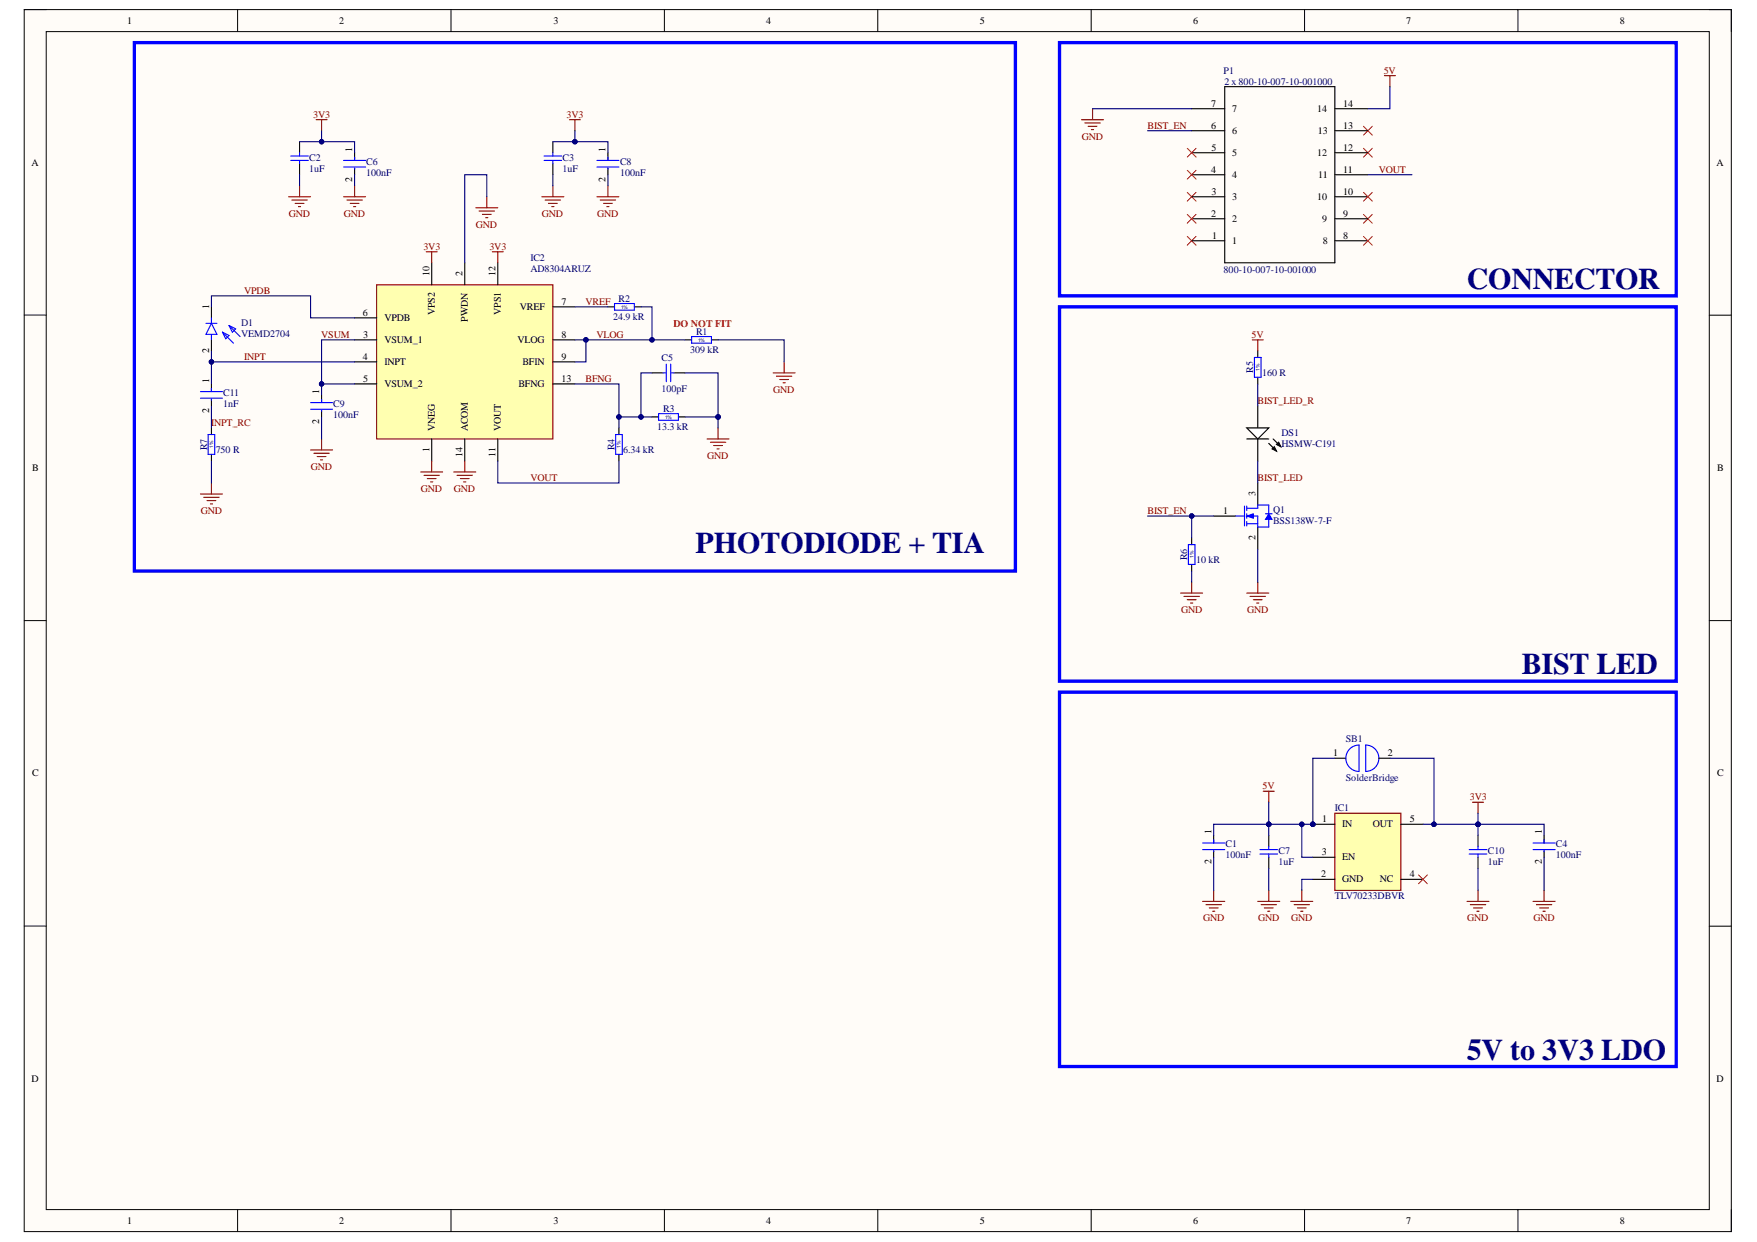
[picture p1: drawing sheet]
<svg xmlns="http://www.w3.org/2000/svg" width="297mm" height="210mm" viewBox="0 0 297 210" stroke-linecap="round" stroke-linejoin="round" font-family="sans-serif">
<path d="M4.1 1.6h288.6v206.5h-288.6z" fill-rule="evenodd" fill="#fffcf8"/>
<path d="M4.1 1.6h288.6v206.5h-288.6z" fill="none" stroke="#000" stroke-width=".17"/>
<path d="M7.8 5.3h281.2v199.1h-281.2z" fill-rule="evenodd" fill="#fffcf8"/>
<g fill="none" stroke="#000" stroke-width=".17">
<path d="M4.1 1.6h3.7M7.8 5.3h281.2v199.1h-281.2zM40.2 1.6v3.7M76.2 1.6v3.7M112.3 1.6v3.7M148.4 1.6v3.7M184.5 1.6v3.7M220.5 1.6v3.7M256.6 1.6v3.7M289 1.6h3.7v3.7M4.1 53.3h3.7M289 53.3h3.7"/>
<path d="M4.1 104.9h3.7M289 104.9h3.7M4.1 156.5h3.7M289 156.5h3.7M40.2 204.4v3.7M76.2 204.4v3.7M112.3 204.4v3.7M148.4 204.4v3.7M184.5 204.4v3.7M220.5 204.4v3.7M256.6 204.4v3.7M292.7 204.4v3.7"/>
</g>
<path d="M91.6 33.3h3.7M92.2 33.8h2.6M92.7 34.4h1.5M93.3 34.9h.4M93.5 31.4v1.9" fill="none" stroke="#800000" stroke-width=".19"/>
<path d="M212.6 68.6v3.7M212.6 74.2v3.7" fill="none" stroke="#000" stroke-width=".19"/>
<path d="M210.8 72.3h3.7l-1.9 1.9z" fill="#fff"/>
<path d="M102.8 25.8v1.3M102.8 28.4v1.1M212.6 59.3v1.1M210.8 72.3h3.7l-1.9 1.9zM210.8 74.2h3.7M212.6 63.8v1.1M214.5 74.9l1.3 1.3M215.1 75.9l.3-.4 .4 .7zM215.2 74.2l1.3 1.3M215.8 75.1l.4-.4 .3 .8zM205.2 87.2h3.7M212.6 89.1v3.7" fill="none" stroke="#000" stroke-width=".19"/>
<path d="M215.1 75.9l.3-.4 .4 .7zM215.8 75.1l.4-.4 .3 .8z" fill="#000"/>
<path d="M100.9 33.3h3.7M101.5 33.8h2.6M102 34.4h1.5M102.6 34.9h.4M102.8 31.4v1.9M212.6 98.4v1.8M210.8 100.2h3.7M211.3 100.8h2.6M211.9 101.4h1.5M212.4 101.9h.4" fill="none" stroke="#800000" stroke-width=".19"/>
<path d="M100.9 27.1h3.7M100.9 28.2h3.7M102.8 26.6v.5M102.8 28.4v.2M212.1 60.4h1.1v3.4h-1.1zM208.9 87.2h1.5M210.4 85.5v3.4M210.8 87.2h1.8v1.9M210.8 88.5h1.8M210.8 86.8v.8M210.8 88.1v.8" fill="none" stroke="#00f" stroke-width=".19"/>
<path d="M210.8 87.2l1.1-.4v.8z" fill="#00f"/>
<path d="M210.8 87.2l1.1-.4v.8z" fill="none" stroke="#00f" stroke-width=".17"/>
<path d="M212.6 85.4h1.9v1.4M214.5 87.8v1.3h-1.9" fill="none" stroke="#00f" stroke-width=".19"/>
<path d="M214.5 86.8l.6 1h-1.2z" fill="#00f"/>
<path d="M214.5 86.8l.6 1h-1.2z" fill="none" stroke="#00f" stroke-width=".17"/>
<path d="M34.8 54.6h1.9M35.7 53.7v.9M35.7 56.5v.9M35.7 54.6l1 1.9h-1.9zM37.6 56.1l1.9 1.9M37.6 56.1l1.1 .6-.5 .6zM38.7 55l1.1 .6-.5 .5zM38.7 55l1.9 1.9M200.9 92h1.1v3.4h-1.1zM213.9 86.8h1.2" fill="none" stroke="#00f" stroke-width=".19"/>
<g fill="none" stroke="#000" stroke-width=".19">
<path d="M201.5 18.4h5.6M207.1 14.6h18.6v29.8h-18.6zM225.7 18.4h5.6M201.5 37h5.6M201.5 33.3h5.6M201.5 29.5h5.6M201.5 25.8h5.6M201.5 22.1h5.6M225.7 37h5.6M225.7 33.3h5.6M225.7 29.5h5.6M225.7 25.8h5.6"/>
<path d="M225.7 22.1h5.6M35.7 51.9v1.8M35.7 57.4v1.9M201.5 40.7h5.6M225.7 40.7h5.6M201.5 90.9v1.1M201.5 95.4v1.1"/>
</g>
<g fill="none" stroke="#800000" stroke-width=".19">
<path d="M184.7 18.4v1.8M234 12.8h1.9M235 12.8v1.8M182.8 20.2h3.8M183.4 20.8h2.6M184 21.3h1.4M184.5 21.9h.4M211.7 57.4h1.9M212.6 57.4v1.9M201.5 98.4v1.8M199.6 100.2h3.7M200.2 100.8h2.6"/>
<path d="M200.7 101.4h1.5M201.3 101.9h.3M218.2 152.3h3.7M218.8 152.9h2.6M219.3 153.4h1.5M219.9 154h.4M220.1 150.5v1.8M248 152.3h3.7M248.6 152.9h2.6M249.1 153.4h1.5M249.7 154h.4M249.9 150.5v1.8"/>
</g>
<path d="M200.7 40l1.5 1.4M200.7 32.5l1.5 1.5M202.2 40l-1.5 1.4M202.2 32.5l-1.5 1.5M230.5 25.1l1.5 1.5M230.5 21.3l1.5 1.5M230.5 36.2l1.5 1.5M232 25.1l-1.5 1.5M232 21.3l-1.5 1.5M232 36.2l-1.5 1.5" fill="none" stroke="#f00" stroke-width=".17"/>
<path d="M179.1 7.2h104.3v42.8h-104.3zM179.1 51.9h104.3v63.2h-104.3z" fill="none" stroke="#00f" stroke-width=".56"/>
<path d="M63.7 48.1h29.8v26.1h-29.8z" fill-rule="evenodd" fill="#ffffb0"/>
<g fill="none" stroke="#800000" stroke-width=".19">
<path d="M80.4 35.1h3.8M81 35.7h2.6M81.6 36.2h1.4M82.1 36.8h.4M82.3 33.3v1.8M63.7 48.1h29.8v26.1h-29.8zM52.5 76h3.7M53.1 76.6h2.6M53.6 77.2h1.5M54.2 77.7h.4M54.4 74.2v1.8M71.1 79.8h3.7"/>
<path d="M73 77.9v1.9M76.7 79.8h3.7M78.6 77.9v1.9M71.7 80.3h2.6M72.2 80.9h1.5M72.8 81.4h.4M77.3 80.3h2.6M77.8 80.9h1.5M78.4 81.4h.4"/>
</g>
<g fill="none" stroke="#000" stroke-width=".19">
<path d="M59.9 57.4h3.8M59.9 53.7h3.8M73 44.4v3.7M78.6 44.4v3.7M84.2 44.4v3.7M93.5 57.4h3.7M93.5 51.9h3.7M54.4 66.7v1.3M54.4 69.3v1.2M59.9 61.2h3.8M59.9 64.9h3.8M73 74.2v3.7"/>
<path d="M78.6 74.2v3.7M84.2 74.2v3.7M93.5 61.2h3.7M93.5 64.9h3.7"/>
</g>
<path d="M52.5 68h3.7M52.5 69.2h3.7M54.4 67.5v.5M54.4 69.3v.2" fill="none" stroke="#00f" stroke-width=".19"/>
<path d="M225.7 137.4h11.1v13.1h-11.1z" fill-rule="evenodd" fill="#ffffb0"/>
<g fill="none" stroke="#800000" stroke-width=".19">
<path d="M48.8 33.3h3.7M49.3 33.8h2.6M49.9 34.4h1.5M50.5 34.9h.3M50.6 31.4v1.9M53.4 20.2h1.9M54.4 20.2v1.9M58.1 33.3h3.7M58.6 33.8h2.7M59.2 34.4h1.5M59.8 34.9h.3M59.9 31.4v1.9"/>
<path d="M96.3 20.2h1.8M97.2 20.2v1.9M72.1 42.6h1.8M73 42.6v1.8M83.2 42.6h1.9M84.2 42.6v1.8M119.5 74.2h3.8M120.1 74.7h2.6M120.6 75.3h1.5M121.2 75.9h.4M121.4 72.3v1.9M130.7 63h3.7"/>
<path d="M131.3 63.6h2.6M131.8 64.1h1.5M132.4 64.7h.4M132.6 61.2v1.8M33.9 83.5h3.7M34.4 84h2.6M35 84.6h1.5M35.6 85.2h.3M35.7 81.6v1.9M213.6 133.7h1.8M214.5 133.7v1.9M225.7 137.4h11.1v13.1h-11.1z"/>
<path d="M248.9 135.6h1.9M249.9 135.6v1.8M203.3 152.3h3.8M203.9 152.9h2.6M204.4 153.4h1.5M205 154h.4M205.2 150.5v1.8M212.6 152.3h3.8M213.2 152.9h2.6M213.7 153.4h1.5M214.3 154h.4M214.5 150.5v1.8"/>
<path d="M259.2 152.3h3.7M259.7 152.9h2.6M260.3 153.4h1.5M260.9 154h.3M261 150.5v1.8"/>
</g>
<g fill="none" stroke="#000" stroke-width=".19">
<path d="M50.6 23.9v1.9M50.6 27.7v1.8M59.9 25.8v1.3M59.9 28.4v1.1M93.5 23.9v1.9M93.5 27.7v1.8M102.8 51.9h1.1M107.2 51.9h1.2M115.8 57.4h1.1M120.3 57.4h1.1M35.7 64.9v1.3M35.7 67.5v1.1"/>
<path d="M104.6 72.3v1.1M104.6 76.8v1.1M110.2 70.5h1.1M110.2 63h1.9M113.9 63h1.9M114.7 70.5h1.1M221.9 139.3h3.8M236.8 139.3h3.8M205.2 141.2v1.3M205.2 143.8v1.1M214.5 141.2v1.8M214.5 144.9v1.9"/>
<path d="M221.9 148.6h3.8M221.9 144.9h3.8M236.8 148.6h3.8M249.9 141.2v1.8M249.9 144.9v1.9M261 141.2v1.3M261 143.8v1.1"/>
</g>
<path d="M230.5 32.5l1.5 1.5M230.5 40l1.5 1.4M232 32.5l-1.5 1.5M232 40l-1.5 1.4M239.8 147.9l1.5 1.5M241.3 147.9l-1.5 1.5" fill="none" stroke="#f00" stroke-width=".17"/>
<g fill="none" stroke="#00f" stroke-width=".19">
<path d="M49.2 27.1h2.9M49.2 26.4h2.9M50.6 25.8v.6M50.6 27.1v.6M58.1 27.1h3.7M58.1 28.2h3.7M59.9 26.6v.5M59.9 28.4v.2M92 27.1h3M92 26.4h3M93.5 25.8v.6M93.5 27.1v.6"/>
<path d="M103.9 51.3h3.3v1.1h-3.3zM116.9 56.9h3.4v1.1h-3.4zM33.9 66.2h3.7M33.9 67.3h3.7M35.7 65.6v.6M35.7 67.5v.2M104.1 73.4h1.1v3.4h-1.1zM111.3 69.9h3.4v1.1h-3.4zM112.1 63h.5M112.6 61.5v3M113.4 61.5v3M113.4 63h.5"/>
<path d="M203.3 142.5h3.8M203.3 143.6h3.8M205.2 141.9v.6M205.2 143.8v.2M213 143.6h3M213 144.3h3M214.5 143v.6M214.5 144.3v.6M248.4 143.6h3M248.4 144.3h3M249.9 143v.6M249.9 144.3v.6"/>
<path d="M259.2 142.5h3.7M259.2 143.6h3.7M261 141.9v.6M261 143.8v.2"/>
</g>
<path d="M22.7 7.2h149v89.3h-149zM179.1 117h104.3v63.2h-104.3z" fill="none" stroke="#00f" stroke-width=".56"/>
<path d="M93.5 29.5v1.9M102.8 29.5v1.9M212.6 64.9v3.7M212.6 77.9v3.7M194 87.2h11.2M212.6 92.8v5.6" fill="none" stroke="#000080" stroke-width=".19"/>
<circle cx="201.5" cy="87.2" r=".37" fill="#000080"/>
<circle cx="201.5" cy="87.2" r=".37" fill="none" stroke="#000080" stroke-width=".17"/>
<path d="M201.5 87.2v3.7M201.5 96.5v1.9" fill="none" stroke="#000080" stroke-width=".19"/>
<circle cx="201.5" cy="87.2" r=".37" fill="#000080"/>
<circle cx="201.5" cy="87.2" r=".37" fill="none" stroke="#000080" stroke-width=".17"/>
<path d="M97.2 22.1v1.8" fill="none" stroke="#000080" stroke-width=".19"/>
<circle cx="97.2" cy="23.9" r=".37" fill="#000080"/>
<circle cx="97.2" cy="23.9" r=".37" fill="none" stroke="#000080" stroke-width=".17"/>
<path d="M249.9 137.4v1.9" fill="none" stroke="#000080" stroke-width=".19"/>
<circle cx="249.9" cy="139.3" r=".37" fill="#000080"/>
<circle cx="249.9" cy="139.3" r=".37" fill="none" stroke="#000080" stroke-width=".17"/>
<path d="M184.7 18.4h16.8M235 14.6v3.8h-3.7M194 22.1h7.5M35.7 59.3v1.9h24.2" fill="none" stroke="#000080" stroke-width=".19"/>
<circle cx="35.7" cy="61.2" r=".37" fill="#000080"/>
<circle cx="35.7" cy="61.2" r=".37" fill="none" stroke="#000080" stroke-width=".17"/>
<path d="M35.7 51.9v-1.9h16.8v3.7h7.4M59.9 57.4h-5.5v7.5h5.5" fill="none" stroke="#000080" stroke-width=".19"/>
<circle cx="54.4" cy="64.9" r=".37" fill="#000080"/>
<circle cx="54.4" cy="64.9" r=".37" fill="none" stroke="#000080" stroke-width=".17"/>
<path d="M54.4 64.9v1.8" fill="none" stroke="#000080" stroke-width=".19"/>
<circle cx="54.4" cy="64.9" r=".37" fill="#000080"/>
<circle cx="54.4" cy="64.9" r=".37" fill="none" stroke="#000080" stroke-width=".17"/>
<path d="M82.3 33.3v-3.8h-3.7v14.9M54.4 70.5v3.7M221.9 139.3h-7.4v1.9" fill="none" stroke="#000080" stroke-width=".19"/>
<circle cx="220.1" cy="139.3" r=".37" fill="#000080"/>
<circle cx="220.1" cy="139.3" r=".37" fill="none" stroke="#000080" stroke-width=".17"/>
<circle cx="214.5" cy="139.3" r=".37" fill="#000080"/>
<circle cx="214.5" cy="139.3" r=".37" fill="none" stroke="#000080" stroke-width=".17"/>
<path d="M214.5 135.6v3.7" fill="none" stroke="#000080" stroke-width=".19"/>
<circle cx="214.5" cy="139.3" r=".37" fill="#000080"/>
<circle cx="214.5" cy="139.3" r=".37" fill="none" stroke="#000080" stroke-width=".17"/>
<path d="M240.6 139.3h9.3M221.9 148.6h-1.8v1.9" fill="none" stroke="#000080" stroke-width=".19"/>
<circle cx="242.4" cy="139.3" r=".38" fill="#000080"/>
<circle cx="242.4" cy="139.3" r=".38" fill="none" stroke="#000080" stroke-width=".17"/>
<circle cx="249.9" cy="139.3" r=".37" fill="#000080"/>
<circle cx="249.9" cy="139.3" r=".37" fill="none" stroke="#000080" stroke-width=".17"/>
<path d="M214.5 139.3h-9.3v1.9M205.2 144.9v5.6" fill="none" stroke="#000080" stroke-width=".19"/>
<circle cx="214.5" cy="139.3" r=".37" fill="#000080"/>
<circle cx="214.5" cy="139.3" r=".37" fill="none" stroke="#000080" stroke-width=".17"/>
<path d="M249.9 139.3v1.9" fill="none" stroke="#000080" stroke-width=".19"/>
<circle cx="249.9" cy="139.3" r=".37" fill="#000080"/>
<circle cx="249.9" cy="139.3" r=".37" fill="none" stroke="#000080" stroke-width=".17"/>
<path d="M249.9 139.3h11.1v1.9M261 144.9v5.6" fill="none" stroke="#000080" stroke-width=".19"/>
<circle cx="249.9" cy="139.3" r=".37" fill="#000080"/>
<circle cx="249.9" cy="139.3" r=".37" fill="none" stroke="#000080" stroke-width=".17"/>
<path d="M54.4 22.1v1.8M59.9 29.5v1.9" fill="none" stroke="#000080" stroke-width=".19"/>
<circle cx="54.4" cy="23.9" r=".37" fill="#000080"/>
<circle cx="54.4" cy="23.9" r=".37" fill="none" stroke="#000080" stroke-width=".17"/>
<path d="M231.3 29.5h7.4M35.7 61.2v3.7" fill="none" stroke="#000080" stroke-width=".19"/>
<circle cx="35.7" cy="61.2" r=".37" fill="#000080"/>
<circle cx="35.7" cy="61.2" r=".37" fill="none" stroke="#000080" stroke-width=".17"/>
<path d="M84.2 77.9v3.7h20.4v-3.7M115.8 70.5h5.6" fill="none" stroke="#000080" stroke-width=".19"/>
<circle cx="121.4" cy="70.5" r=".37" fill="#000080"/>
<circle cx="121.4" cy="70.5" r=".37" fill="none" stroke="#000080" stroke-width=".17"/>
<path d="M99.1 57.4v3.8h-1.9M121.4 57.4h11.2v3.8" fill="none" stroke="#000080" stroke-width=".19"/>
<circle cx="99.1" cy="57.4" r=".37" fill="#000080"/>
<circle cx="99.1" cy="57.4" r=".37" fill="none" stroke="#000080" stroke-width=".17"/>
<path d="M108.4 51.9h1.8v5.5" fill="none" stroke="#000080" stroke-width=".19"/>
<circle cx="110.2" cy="57.4" r=".37" fill="#000080"/>
<circle cx="110.2" cy="57.4" r=".37" fill="none" stroke="#000080" stroke-width=".17"/>
<path d="M97.2 51.9h5.6M115.8 63h5.6v7.5" fill="none" stroke="#000080" stroke-width=".19"/>
<circle cx="121.4" cy="70.5" r=".37" fill="#000080"/>
<circle cx="121.4" cy="70.5" r=".37" fill="none" stroke="#000080" stroke-width=".17"/>
<path d="M50.6 23.9h9.3v1.9" fill="none" stroke="#000080" stroke-width=".19"/>
<circle cx="54.4" cy="23.9" r=".37" fill="#000080"/>
<circle cx="54.4" cy="23.9" r=".37" fill="none" stroke="#000080" stroke-width=".17"/>
<path d="M50.6 29.5v1.9M93.5 23.9h9.3v1.9" fill="none" stroke="#000080" stroke-width=".19"/>
<circle cx="97.2" cy="23.9" r=".37" fill="#000080"/>
<circle cx="97.2" cy="23.9" r=".37" fill="none" stroke="#000080" stroke-width=".17"/>
<path d="M97.2 57.4h18.6" fill="none" stroke="#000080" stroke-width=".19"/>
<circle cx="110.2" cy="57.4" r=".37" fill="#000080"/>
<circle cx="110.2" cy="57.4" r=".37" fill="none" stroke="#000080" stroke-width=".17"/>
<circle cx="99.1" cy="57.4" r=".37" fill="#000080"/>
<circle cx="99.1" cy="57.4" r=".37" fill="none" stroke="#000080" stroke-width=".17"/>
<path d="M121.4 70.5v1.8" fill="none" stroke="#000080" stroke-width=".19"/>
<circle cx="121.4" cy="70.5" r=".37" fill="#000080"/>
<circle cx="121.4" cy="70.5" r=".37" fill="none" stroke="#000080" stroke-width=".17"/>
<path d="M104.6 70.5h5.6" fill="none" stroke="#000080" stroke-width=".19"/>
<circle cx="108.4" cy="70.5" r=".37" fill="#000080"/>
<circle cx="108.4" cy="70.5" r=".37" fill="none" stroke="#000080" stroke-width=".17"/>
<circle cx="104.6" cy="70.5" r=".37" fill="#000080"/>
<circle cx="104.6" cy="70.5" r=".37" fill="none" stroke="#000080" stroke-width=".17"/>
<path d="M97.2 64.9h7.4v7.4" fill="none" stroke="#000080" stroke-width=".19"/>
<circle cx="104.6" cy="70.5" r=".37" fill="#000080"/>
<circle cx="104.6" cy="70.5" r=".37" fill="none" stroke="#000080" stroke-width=".17"/>
<path d="M110.2 63h-1.8v7.5" fill="none" stroke="#000080" stroke-width=".19"/>
<circle cx="108.4" cy="70.5" r=".37" fill="#000080"/>
<circle cx="108.4" cy="70.5" r=".37" fill="none" stroke="#000080" stroke-width=".17"/>
<path d="M220.1 139.3v5.6h1.8" fill="none" stroke="#000080" stroke-width=".19"/>
<circle cx="220.1" cy="139.3" r=".37" fill="#000080"/>
<circle cx="220.1" cy="139.3" r=".37" fill="none" stroke="#000080" stroke-width=".17"/>
<path d="M35.7 68.6v3.7M35.7 77.9v3.7M225.7 128.1h-3.8v11.2M235 128.1h7.4v11.2M214.5 146.8v3.7M249.9 146.8v3.7" fill="none" stroke="#000080" stroke-width=".19"/>
<path d="M200.7 28.8l1.5 1.5M200.7 25.1l1.5 1.5M200.7 36.2l1.5 1.5M202.2 28.8l-1.5 1.5M202.2 25.1l-1.5 1.5M202.2 36.2l-1.5 1.5" fill="none" stroke="#f00" stroke-width=".17"/>
<path d="M35.7 72.3v1.1M35.7 76.8v1.1M225.7 128.1h1.8M233.1 128.1h1.9" fill="none" stroke="#000" stroke-width=".19"/>
<path d="M35.2 73.4h1.1v3.4h-1.1zM229.7 130.4a2.23 2.23 0 0 1-2.2-2.3 2.23 2.23 0 0 1 2.3-2.2v4.5M230.9 130.4v-4.5a2.23 2.23 0 0 1 2.2 2.2 2.23 2.23 0 0 1-2.2 2.3" fill="none" stroke="#00f" stroke-width=".19"/>
<circle cx="242.4" cy="139.3" r=".38" fill="#000080"/>
<circle cx="242.4" cy="139.3" r=".38" fill="none" stroke="#000080" stroke-width=".17"/>
<g font-size="5.1" fill="#000080">
<text x="248" y="48.9">CONNECTOR</text>
<text x="117.6" y="93.5">PHOTODIODE + TIA</text>
<text x="257.3" y="114">BIST LED</text>
<text x="248" y="179.1">5V to 3V3 LDO</text>
</g>
<text font-size="4.6" fill="#00f" x="212" y="84.3">PIQ103</text>
<g font-size="1.7">
<text x="21.5" y="4.1">1</text>
<text x="57.4" y="4.1">2</text>
<text x="93.6" y="4.1">3</text>
<text x="129.5" y="4.1">4</text>
<text x="165.7" y="4.1">5</text>
<text x="201.7" y="4.1">6</text>
<text x="237.7" y="4.1">7</text>
<text x="273.9" y="4.1">8</text>
<text x="204.7" y="21.7">6</text>
<text x="204.7" y="18">7</text>
<text x="208.3" y="22.7">6</text>
<text x="208.3" y="18.9">7</text>
<text x="222.7" y="18.9">14</text>
<text x="222.8" y="22.7">13</text>
<text x="227.1" y="21.7">13</text>
<text x="227.1" y="18">14</text>
<text x="5.3" y="28">A</text>
<text x="59.6" y="25.6" transform="rotate(-90 59.6 25.6)">1</text>
<text x="102.4" y="25.6" transform="rotate(-90 102.4 25.6)">1</text>
<text x="204.7" y="29.2">4</text>
<text x="204.8" y="25.4">5</text>
<text x="208.3" y="26.4">5</text>
<text x="222.7" y="26.4">12</text>
<text x="227.1" y="29.2">11</text>
<text x="227.1" y="25.4">12</text>
<text x="290.2" y="28">A</text>
<text x="59.6" y="30.7" transform="rotate(-90 59.6 30.7)">2</text>
<text x="102.4" y="30.7" transform="rotate(-90 102.4 30.7)">2</text>
<text x="204.8" y="32.9">3</text>
<text x="208.3" y="33.8">3</text>
<text x="208.3" y="30.1">4</text>
<text x="222.7" y="33.8">10</text>
<text x="222.9" y="30.1">11</text>
<text x="227.1" y="32.9">10</text>
<text x="204.7" y="36.6">2</text>
<text x="204.9" y="40.3">1</text>
<text x="208.3" y="41.3">1</text>
<text x="208.3" y="37.5">2</text>
<text x="223.5" y="37.5">9</text>
<text x="223.6" y="41.3">8</text>
<text x="227.1" y="40.3">8</text>
<text x="227.1" y="36.6">9</text>
<text x="72.6" y="46.7" transform="rotate(-90 72.6 46.7)">10</text>
<text x="78.2" y="46.7" transform="rotate(-90 78.2 46.7)">2</text>
<text x="83.8" y="46.7" transform="rotate(-90 83.8 46.7)">12</text>
<text x="35.4" y="52.2" transform="rotate(-90 35.4 52.2)">1</text>
<text x="61.3" y="53.3">6</text>
<text x="73.5" y="53.3" transform="rotate(-90 73.5 53.3)">VPS2</text>
<text x="84.7" y="53.2" transform="rotate(-90 84.7 53.2)">VPS1</text>
<text x="87.9" y="52.4">VREF</text>
<text x="94.9" y="51.5">7</text>
<text x="35.4" y="59.7" transform="rotate(-90 35.4 59.7)">2</text>
<text x="61.4" y="57.1">3</text>
<text x="65" y="58">VSUM_1</text>
<text x="65" y="54.3">VPDB</text>
<text x="79.1" y="54.4" transform="rotate(-90 79.1 54.4)">PWDN</text>
<text x="87.5" y="58">VLOG</text>
<text x="94.9" y="57.1">8</text>
<text x="35.4" y="64.7" transform="rotate(-90 35.4 64.7)">1</text>
<text x="61.3" y="60.8">4</text>
<text x="61.4" y="64.5">5</text>
<text x="65" y="61.7">INPT</text>
<text x="65" y="65.4">VSUM_2</text>
<text x="87.7" y="65.4">BFNG</text>
<text x="88.3" y="61.7">BFIN</text>
<text x="94.9" y="64.5">13</text>
<text x="94.9" y="60.8">9</text>
<text x="35.4" y="69.7" transform="rotate(-90 35.4 69.7)">2</text>
<text x="54" y="71.6" transform="rotate(-90 54 71.6)">2</text>
<text x="54" y="66.5" transform="rotate(-90 54 66.5)">1</text>
<text x="72.6" y="76.3" transform="rotate(-90 72.6 76.3)">1</text>
<text x="73.5" y="72.9" transform="rotate(-90 73.5 72.9)">VNEG</text>
<text x="78.2" y="77.3" transform="rotate(-90 78.2 77.3)">14</text>
<text x="79.1" y="72.9" transform="rotate(-90 79.1 72.9)">ACOM</text>
<text x="83.8" y="77.2" transform="rotate(-90 83.8 77.2)">11</text>
<text x="84.7" y="72.9" transform="rotate(-90 84.7 72.9)">VOUT</text>
<text x="5.4" y="79.6">B</text>
<text x="212.3" y="83.9" transform="rotate(-90 212.3 83.9)">3</text>
<text x="290.3" y="79.6">B</text>
<text x="206.8" y="86.8">1</text>
<text x="212.3" y="91.3" transform="rotate(-90 212.3 91.3)">2</text>
<text x="5.4" y="131.2">C</text>
<text x="225.4" y="127.7">1</text>
<text x="234.6" y="127.7">2</text>
<text x="290.3" y="131.2">C</text>
<text x="204.8" y="141" transform="rotate(-90 204.8 141)">1</text>
<text x="223.5" y="138.9">1</text>
<text x="226.9" y="139.8">IN</text>
<text x="232.1" y="139.8">OUT</text>
<text x="238.3" y="138.9">5</text>
<text x="260.7" y="141" transform="rotate(-90 260.7 141)">1</text>
<text x="204.8" y="146" transform="rotate(-90 204.8 146)">2</text>
<text x="223.4" y="148.2">2</text>
<text x="223.4" y="144.5">3</text>
<text x="226.9" y="149.1">GND</text>
<text x="226.9" y="145.4">EN</text>
<text x="233.3" y="149.1">NC</text>
<text x="238.3" y="148.2">4</text>
<text x="260.7" y="146" transform="rotate(-90 260.7 146)">2</text>
<text x="5.3" y="182.9">D</text>
<text x="290.2" y="182.9">D</text>
<text x="21.5" y="206.8">1</text>
<text x="57.4" y="206.8">2</text>
<text x="93.6" y="206.8">3</text>
<text x="129.5" y="206.8">4</text>
<text x="165.7" y="206.8">5</text>
<text x="201.7" y="206.8">6</text>
<text x="237.7" y="206.8">7</text>
<text x="273.9" y="206.8">8</text>
</g>
<g font-size="1.7" fill="#000080">
<text x="206.9" y="12.4">P1</text>
<text x="207" y="14.3">2 x 800-10-007-10-001000</text>
<text x="52.3" y="29">1uF</text>
<text x="52.3" y="27.1">C2</text>
<text x="61.9" y="29.7">100nF</text>
<text x="61.9" y="27.8">C6</text>
<text x="95.1" y="29">1uF</text>
<text x="95.1" y="27.1">C3</text>
<text x="104.8" y="29.7">100nF</text>
<text x="104.8" y="27.8">C8</text>
<text x="89.7" y="44">IC2</text>
<text x="89.7" y="45.9">AD8304ARUZ</text>
<text x="206.9" y="46.1">800-10-007-10-001000</text>
<text x="104.6" y="51.1">R2</text>
<text x="40.8" y="55">D1</text>
<text x="40.8" y="56.9">VEMD2704</text>
<text x="103.6" y="54.1">24.9 kR</text>
<text x="116.7" y="59.7">309 kR</text>
<text x="117.7" y="56.6">R1</text>
<text x="111.8" y="61">C5</text>
<text x="211.9" y="63" transform="rotate(-90 211.9 63)">R5</text>
<text x="213.4" y="63.6">160 R</text>
<text x="37.7" y="68.7">1nF</text>
<text x="37.7" y="66.9">C11</text>
<text x="56.3" y="70.6">100nF</text>
<text x="56.3" y="68.7">C9</text>
<text x="111.8" y="66.2">100pF</text>
<text x="112.1" y="69.7">R3</text>
<text x="35" y="76.1" transform="rotate(-90 35 76.1)">R7</text>
<text x="36.5" y="76.6">750 R</text>
<text x="103.9" y="76.1" transform="rotate(-90 103.9 76.1)">R4</text>
<text x="105.3" y="76.6">6.34 kR</text>
<text x="111.1" y="72.7">13.3 kR</text>
<text x="216.7" y="73.6">DS1</text>
<text x="216.7" y="75.5">HSMW-C191</text>
<text x="215.2" y="86.7">Q1</text>
<text x="215.2" y="88.5">BSS138W-7-F</text>
<text x="200.7" y="94.7" transform="rotate(-90 200.7 94.7)">R6</text>
<text x="202.2" y="95.2">10 kR</text>
<text x="227.5" y="125.4">SB1</text>
<text x="225.6" y="137">IC1</text>
<text x="227.5" y="132.1">SolderBridge</text>
<text x="207.2" y="143.2">C1</text>
<text x="263" y="143.2">C4</text>
<text x="207.2" y="145.1">100nF</text>
<text x="216.2" y="146.2">1uF</text>
<text x="216.2" y="144.3">C7</text>
<text x="251.5" y="146.2">1uF</text>
<text x="251.5" y="144.3">C10</text>
<text x="263" y="145.1">100nF</text>
<text x="225.6" y="151.9">TLV70233DBVR</text>
</g>
<g font-size="1.7" fill="#800000">
<text x="233.9" y="12.4">5V</text>
<text x="53" y="19.9">3V3</text>
<text x="95.8" y="19.9">3V3</text>
<text x="182.9" y="23.6">GND</text>
<text x="194" y="21.7">BIST_EN</text>
<text x="233.1" y="29.2">VOUT</text>
<text x="48.8" y="36.6">GND</text>
<text x="58.1" y="36.6">GND</text>
<text x="80.5" y="38.5">GND</text>
<text x="91.6" y="36.6">GND</text>
<text x="100.9" y="36.6">GND</text>
<text x="71.6" y="42.2">3V3</text>
<text x="82.7" y="42.2">3V3</text>
<text x="41.3" y="49.6">VPDB</text>
<text x="99" y="51.5">VREF</text>
<text x="54.3" y="57.1">VSUM</text>
<text x="100.9" y="57.1">VLOG</text>
<text x="211.6" y="57.1">5V</text>
<text x="41.3" y="60.8">INPT</text>
<text x="99" y="64.5">BFNG</text>
<text x="35.7" y="71.9">INPT_RC</text>
<text x="130.7" y="66.4">GND</text>
<text x="212.6" y="68.2">BIST_LED_R</text>
<text x="119.5" y="77.5">GND</text>
<text x="52.5" y="79.4">GND</text>
<text x="71.2" y="83.1">GND</text>
<text x="76.7" y="83.1">GND</text>
<text x="89.7" y="81.2">VOUT</text>
<text x="212.6" y="81.2">BIST_LED</text>
<text x="33.9" y="86.8">GND</text>
<text x="194" y="86.8">BIST_EN</text>
<text x="199.7" y="103.6">GND</text>
<text x="210.8" y="103.6">GND</text>
<text x="213.5" y="133.3">5V</text>
<text x="248.5" y="135.2">3V3</text>
<text x="203.4" y="155.6">GND</text>
<text x="212.7" y="155.6">GND</text>
<text x="218.3" y="155.6">GND</text>
<text x="248.1" y="155.6">GND</text>
<text x="259.2" y="155.6">GND</text>
</g>
<text font-size="1.7" fill="#f00" x="113.9" y="55.2">DO NOT FIT</text>
<g font-size=".8" fill="#000080">
<text x="105" y="52.2">1%</text>
<text x="118" y="57.7">1%</text>
<text x="213" y="62.6" transform="rotate(-90 213 62.6)">1%</text>
<text x="112.4" y="70.8">1%</text>
<text x="36" y="75.7" transform="rotate(-90 36 75.7)">1%</text>
<text x="104.9" y="75.7" transform="rotate(-90 104.9 75.7)">1%</text>
<text x="201.8" y="94.3" transform="rotate(-90 201.8 94.3)">1%</text>
</g>
<text font-size=".7" fill="#000080" x="221.5" y="139.5">PIIC101</text>
</svg>
